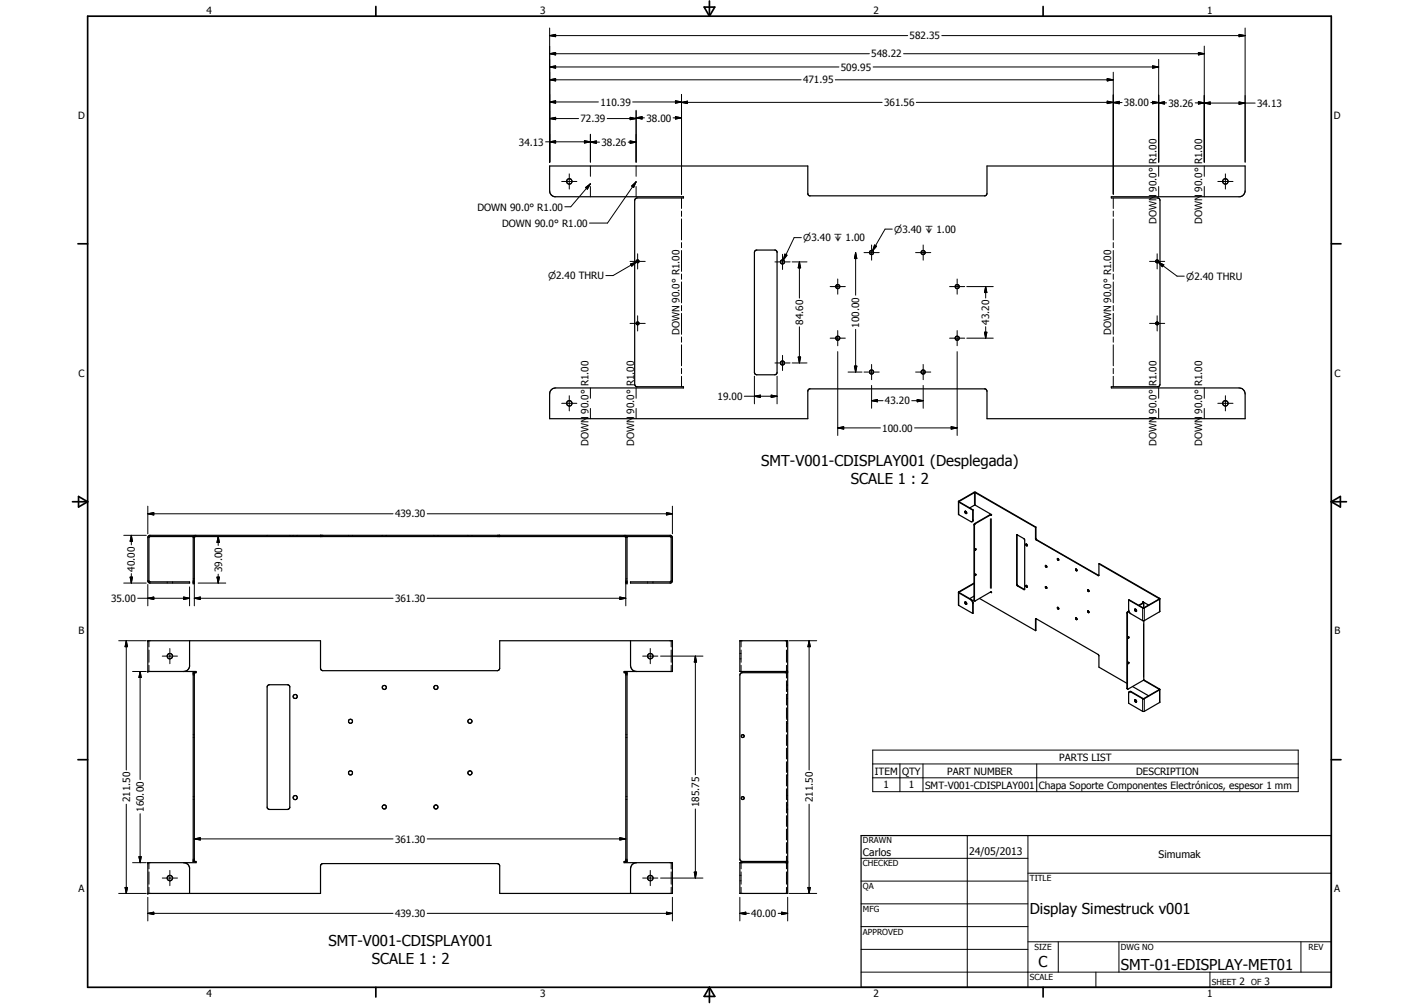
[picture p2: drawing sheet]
<svg xmlns="http://www.w3.org/2000/svg" width="594mm" height="420mm" viewBox="0 0 594 420" stroke-linecap="round" stroke-linejoin="round" font-family="sans-serif">
<g fill="none" stroke="#000" stroke-width=".51">
<path d="M230.1 69.5h108.1v11.5l.8 1h73.4l.4-.2 .4-.8v-11.5h108.1v10.4a2.58 2.58 0 0 1-2.2 2.4h-53.8v.5h19.3l.7 .3 .3 .8v77.2l-.8 .7h-19.5v.5h53.4a2.59 2.59 0 0 1 2.6 2.5v10.4h-108.1v-11.5l-.8-1h-73.4l-.6 .4-.2 .6v11.5h-108.1v-10.4a2.51 2.51 0 0 1 2.5-2.5h53.5v-.5h-19.6l-.8-.9 .1-77.3 .3-.5 .6-.3h19.4v-.5h-53.9a2.49 2.49 0 0 1-2.1-2.4zM316.2 104.9l8.4-.3 .7 .8v50.6l-.9 .8h-7.6l-.7-.3-.3-.7v-50.2zM401.3 210l5.9 3.5M403.9 214.1a.49 .49 0 0 1 .7 .2 .49 .49 0 0 1-.2 .6zM404.1 213.9l.1 .6 .5 .3M406 212.6l2.3-1.2 6.8 3.9M407 218.3l-.6-.1-5.1-2.9v-5.4l6.5-3.9h.6l25.3 14.6M407.2 213.5v4.4l-.2 .4M407.4 213.4l-5.9-3.6 6.8-3.7 25.2 14.6M407.4 213.4v4.4l-.4 .5M407.4 213.4l-.2 .1M415.1 215.3l-6.8 3.9-.3 .6v31.7"/>
<path d="M415.1 215.3l-.6 .1-6.5 3.7-.2 .4v31.7l.3 .3M62.1 224.4l.5-.4h218.1l.8 1v18l-.2 .6-.6 .4h-16.7v-.5l16.9-.2 .1-18.5-.3-.3h-218l-.3 .5 .1 18.3 16.9 .2v.5h-16.8l-.7-.8zM81 224.5l-.1 19.5h.5v-19l.3-.5M134.2 224v.5M209.2 224v.5M261.7 224.5l.3 .3v19.2h.5l-.1-19.5M408.2 230.1v.1M408.4 229.7l.2 .3-.4 .2M408.4 229.7l-.2 .4M408.4 229.8l-.2 .3M408.4 229.7v.1M425.8 223.8l2.9 1.7 .3 .5v20.6"/>
<path d="M425.8 223.8l-.1 20.9 .2 .5 2.7 1.5 .4-.1M425.8 223.8v20.7l.2 .5 2.9 1.6M425.8 223.9h.1M429.5 227.8l.5 .6M429.5 227.7v.1M429.6 227.7l.4 .7M429.6 227.7h-.1M429.7 227.7l.4 .6M430 228.4h.1M433.5 220.7v4.8l.3 .4 26 15 .2-.1M433.7 220.6v4.8l.3 .5 26 14.9M433.7 220.6l-.2 .1"/>
<path d="M437.8 236.6l-.1 .5 .3 .3 .3-.2M437.8 236.6l.5 .6M437.8 236.6l.4 .7M442.7 233.8h.4l.1 .6h-.4zM442.8 233.7l.4 .7M450.4 238.1l.5 .7a.42 .42 0 0 1-.5-.1 .42 .42 0 0 1 0-.6zM450.5 238.1l.4 .7M460.1 236l-.1 4.8M460.1 236l25.5 14.5M460.1 236l25.2 14.6M401.3 247.9l5.6 3.5 .3 .9v4.4M401.4 247.8l-.1 5.4 5.9 3.5"/>
<path d="M401.4 247.7v.1M404.1 251.9a.54 .54 0 0 0-.1 .7 .54 .54 0 0 0 .7 .2M404.1 251.9l.5 .2 .1 .7M404.1 251.9l.1 .6 .5 .3M407.8 244.2l-6.3 3.6 5.5 3.5 .4 .8-.2 4.6M407.8 244l-6.4 3.7M407.8 249.5l-1.8 1M408.3 240.7h-.1M408.3 240.6v.1M408.4 240.3l-.2 .4M408.4 240.3l-.1 .3M408.5 240.3h-.1"/>
<path d="M408.5 240.3h.1M408.6 240.3l-.2 .5-.2-.1M410.1 250.4l23.4 13.5M414.6 247.8l.5 .2-.1-.2M414.6 247.8h.3M414.6 247.8l-6.5 3.7M414.9 247.8h.1M429.6 245.1l.4 .5M429.7 245l-.1 .1M430 245.6h.1M433.5 259.1v4.8M433.6 259l-.1 .1"/>
<path d="M433.7 259l-.2 4.9M433.8 259l26 14.9 .3 .6v4.7l11.7 6.8M433.8 259h-.2M437.8 245.4l.4 .7M437.8 245.4l.4 .8M437.8 245.4l-.1 .6 .5 .2M442.7 254.3h.4l.1 .6h-.3zM442.8 254.2l.4 .6M450.5 258.6l.3 .6M450.8 259.2h.1M455.4 255.7l.4 .1v.6zM455.4 246.8l.5 .7-.5-.2z"/>
<path d="M455.5 255.7l.4 .6M455.5 246.8l.4 .7M455.5 255.7h.1M472.5 251.1l.2 4.8M472.5 251.1l6.3 3.3M472.6 255.7l-.8 .8 .1 31.7 .4 .1 6.4-3.7M472.6 255.9l-.6 .6 .1 31.8M475.3 254.9v.4l.5 .5M475.3 254.9a.51 .51 0 0 0-.2 .7 .51 .51 0 0 0 .7 .2M475.3 254.9l.5 .9M478.4 252l.2 .2-1.9 1.1M478.4 252l2.5 1.2"/>
<path d="M478.4 252l.5 .1v2.3M478.7 252.4l-1.8 1M478.8 252.3l-.1 .1M478.9 259.8v24.7M478.9 252.2l-.1 .1M485.3 250.6l-6.5 3.8M485.3 250.6h.1M485.6 250.5l-.1 5.5-6.4 3.7h-.7l-5-2.9-.7-.9M485.6 250.6l-6.6 3.9h-.5l-6-3.4M61.9 268.1h72.3v11.6l.2 .6 .8 .4h73l.8-.4 .2-.6v-11.6h72.3v12.9h-20.2v.5h1.2v79h-1.2v.5h20.2v12.9h-72.3v-11.5l-.4-.8-.6-.2h-73l-.8 .4-.2 .6v11.5h-72.3v-12.9h20.2v-.5h-1.2v-79h1.2v-.5h-20.2zM79.4 268.1v10.8a2.49 2.49 0 0 1-2.5 2.1M264 268.1v10.4a2.52 2.52 0 0 0 2.5 2.5"/>
<path d="M472.4 266.6l-.2 .4M472.4 277.2l-.2 .4M472.5 266.6h-.1M472.5 266.6h.1M472.5 277.2h-.1M472.5 277.2h.1M472.6 266.6v.3l-.4 .1M472.6 277.2l-.1 .4h-.3M81.4 281.5v79M112.2 286.8l8.4-.2 .7 .7v50.6l-.1 .5-.9 .4h-7.4l-.9-.4-.2-.7v-50.2zM262 281.5v79M329.3 281v.5"/>
<path d="M329.8 281h-20.1v-12.9h20.1v105.8h-20.1v-12.9h20.1M329.8 281.5h-19l-.7 .2-.4 .8 .1 77.5 1 .5h19M474.2 287.3l6.7 3.9M475.3 292.9l.1 .5 .4 .4M475.3 292.9a.52 .52 0 0 0-.2 .6 .52 .52 0 0 0 .7 .3M475.3 292.9l.4 .2 .1 .7M478.7 284.6l6.6 3.9-6.5 3.9-5.4-3.1-.6 .2M478.9 284.5l6.7 4-.2 5.5-6.3 3.7h-.7l-5.9-3.4v-4.2l.3-.6M478.9 284.5l-.2 .1M485.6 288.6l-6.6 3.9-6.2-3M360.5 349.7h196.9v63.5h-196.9zM76.9 361a2.49 2.49 0 0 1 2.5 2.1v10.8"/>
<path d="M266.5 361a2.51 2.51 0 0 0-2.5 2.5v10.4M329.3 360.5v.5"/>
<circle cx="238.3" cy="75.9" r="1.12"/>
<circle cx="513" cy="75.9" r="1.12"/>
<circle cx="266.9" cy="109.4" r=".6"/>
<circle cx="327.6" cy="109.6" r=".85"/>
<circle cx="350.7" cy="120" r=".86"/>
<circle cx="364.9" cy="105.7" r=".86"/>
<circle cx="386.5" cy="105.7" r=".86"/>
<circle cx="400.7" cy="119.9" r=".86"/>
<circle cx="484.4" cy="109.4" r=".6"/>
<circle cx="266.9" cy="135.3" r=".6"/>
<circle cx="484.4" cy="135.3" r=".6"/>
<circle cx="327.6" cy="151.9" r=".85"/>
<circle cx="350.7" cy="141.5" r=".85"/>
<circle cx="364.9" cy="155.7" r=".86"/>
<circle cx="386.5" cy="155.7" r=".85"/>
<circle cx="400.7" cy="141.5" r=".87"/>
<circle cx="238.3" cy="168.8" r="1.13"/>
<circle cx="513" cy="168.8" r="1.14"/>
<circle cx="429.9" cy="245.4" r=".32"/>
<circle cx="450.7" cy="259" r=".32"/>
<circle cx="71.1" cy="274.6" r="1.12"/>
<circle cx="272.3" cy="274.6" r="1.13"/>
<circle cx="123.6" cy="291.5" r=".85"/>
<circle cx="160.9" cy="287.7" r=".85"/>
<circle cx="182.5" cy="287.7" r=".87"/>
<circle cx="146.7" cy="301.8" r=".85"/>
<circle cx="196.7" cy="301.9" r=".86"/>
<circle cx="311" cy="308" r=".61"/>
<circle cx="123.6" cy="333.8" r=".86"/>
<circle cx="146.7" cy="323.4" r=".86"/>
<circle cx="160.9" cy="337.7" r=".85"/>
<circle cx="182.5" cy="337.7" r=".85"/>
<circle cx="196.7" cy="323.4" r=".86"/>
<circle cx="311" cy="334" r=".61"/>
<circle cx="71.1" cy="367.5" r="1.13"/>
<circle cx="272.3" cy="367.5" r="1.15"/>
</g>
<g fill="#000">
<circle cx="80.9" cy="244" r=".25"/>
<circle cx="81.4" cy="244" r=".25"/>
<circle cx="262" cy="244" r=".25"/>
<circle cx="262.5" cy="244" r=".25"/>
<circle cx="478.6" cy="251.9" r=".25"/>
<circle cx="61.9" cy="268.1" r=".25"/>
<circle cx="61.9" cy="281" r=".25"/>
<circle cx="262" cy="281.5" r=".25"/>
<circle cx="61.9" cy="361" r=".25"/>
<circle cx="61.9" cy="373.9" r=".25"/>
<circle cx="262" cy="360.5" r=".25"/>
</g>
<g fill="none" stroke="#000" stroke-width=".42">
<path d="M230.1 14.9l2.5-.5v1zM230.1 11.7v56.2M230.1 14.9h149.9M394.3 14.9h127M504.2 19.3v48.6M518.7 14.4l2.6 .5-2.6 .5zM521.3 11.7v56.2M230.1 33.4l2.5-.5v1zM230.1 28l2.5-.4v.9zM230.1 22.5l2.5-.5v1zM230.1 33.4h105.3M230.1 28h121.1"/>
<path d="M230.1 22.5h133.9M285.3 39.5v41.8M349.7 33.4h116.4M365.5 28h119.6M378.3 22.5h125.9M463.5 32.9l2.6 .5-2.6 .5zM466.1 30.2v51.1M482.5 27.6l2.6 .4-2.6 .5zM485.1 24.8v43.1M501.7 22l2.5 .5-2.5 .5zM228.4 59.4h18.8M230.1 59.4l2.5-.5v1z"/>
<path d="M230.1 49.6l2.5-.5v1zM230.1 42.7l2.5-.5v1zM230.1 49.6h12.1M230.1 42.7h20.4M244.7 58.9l2.5 .5-2.5 .5zM247.2 59.5l2.5-.5v1zM247.2 56.2v11.7M247.2 59.5h3.8M254.2 49.6h12.1M263 59.5h3.3M263.8 49.1l2.5 .5-2.5 .5zM263.8 59l2.5 .5-2.5 .5z"/>
<path d="M264.9 42.7h20.4M266.3 49.3l2.5-.5v1zM266.3 46.1v21.8M266.3 49.3h3.5M281.8 49.3h3.5M282.8 42.2l2.5 .5-2.5 .5zM282.8 48.8l2.5 .5-2.5 .5zM285.3 42.8l2.5-.5v1zM285.3 42.8h84M383.6 42.8h82.5M463.5 42.3l2.6 .5-2.6 .5zM466.1 42.9l2.5-.5v1z"/>
<path d="M466.1 42.9h3.7M481.8 42.9h3.3M482.5 42.4l2.6 .5-2.6 .5zM485.1 43.1l2.4-.6v1.1zM485.1 43.1h3.3M500.4 43.1h3.8M501.7 42.5l2.5 .6-2.5 .5zM504.2 43.1l2.5-.4v.9zM504.2 43.1h21.3M518.7 42.7l2.6 .4-2.6 .5zM235.2 75.9h6.3M238.3 72.8v6.3"/>
<path d="M245.1 78.5l2.1-1.6-1.3 2.3zM247.2 69.5v4.3M247.2 78.1v4.2M247.2 76.9l-8.2 9.6h-2.5M264.4 77.9l1.9-1.8-1 2.3zM266.3 69.5v4.3M266.3 78.1v4.2M266.3 76.1l-12 17.2h-7.5M485.1 69.5v4.3M485.1 78.1v4.2M504.2 69.5v4.3M504.2 78.1v4.2"/>
<path d="M509.9 75.9h6.3M513 72.8v6.3M285.3 82.8v4.4M285.3 88.3v2.3M285.3 91.6v8.8M335.5 99.4h-3l-4.6 9.4M373.5 95.9h-3l-5.2 9M466.1 82.8v4.4M466.1 88.3v2.3M466.1 91.6v8.8M263.8 109.4h6.3M264 110.5l2.4-.8-1.9 1.7z"/>
<path d="M266.4 109.7l-9.7 5.6h-3M266.9 106.2v6.4M285.3 101.5v2.2M285.3 104.8v8.8M285.3 114.7v2.2M285.3 118v8.7M324.4 109.6h6.4M327.6 106.4v6.4M328.6 106.3l.9 .5-1.6 2zM331.6 109.6h6.3M334.7 109.6l.5 2.5h-1zM334.7 109.6v15.2"/>
<path d="M347.5 119.9h6.4M350.7 116.8v6.3M358.2 105.7l.5 2.5h-1zM358.2 105.7v17.8M361.7 105.7h6.4M364.9 102.5v6.4M366.1 102.5l.9 .5-1.7 1.9zM383.3 105.7h6.4M386.5 102.5v6.4M397.5 119.9h6.4M400.7 116.8v6.3M404.7 119.9h11.1"/>
<path d="M412.7 119.9l.5 2.5h-1zM412.7 119.9v4.8M466.1 101.5v2.2M466.1 104.8v8.8M466.1 114.7v2.2M466.1 118v8.7M481.3 109.4h6.3M484.5 106.2v6.4M484.9 109.7l2.3 1.1-.6 .8zM484.9 109.7l7.9 5.9h3M263.8 135.3h6.3M266.9 132.2v6.3"/>
<path d="M285.3 127.8v2.2M285.3 131.1v8.8M334.7 136.8v15.1M350.7 138.3v6.4M358.2 137.8v17.9M400.7 138.3v6.4M412.2 139h1l-.5 2.5zM412.7 136.7v4.8M466.1 127.8v2.2M466.1 131.1v8.8M481.3 135.3h6.3M484.5 132.2v6.3"/>
<path d="M285.3 141v2.2M285.3 144.3v8.8M285.3 154.2v2.2M285.3 157.5v4.3M315.8 157.4v11.6M324.4 151.9h6.4M325.3 157.4v11.6M327.6 148.7v6.4M331.6 151.9h6.3M334.2 149.4h1l-.5 2.5zM347.5 141.5h6.4M350.7 147.2v35"/>
<path d="M355 155.7h5.9M357.7 153.2h1l-.5 2.5zM361.7 155.7h6.4M364.9 152.5v6.4M383.3 155.7h6.4M386.5 152.5v6.4M397.5 141.5h6.4M400.7 147.2v35M404.7 141.5h11.1M466.1 141v2.2M466.1 144.3v8.8M466.1 154.2v2.2"/>
<path d="M466.1 157.5v4.3M235.2 168.8h6.3M238.3 165.6v6.4M247.2 162.3v4.4M247.2 170.9v4.3M266.3 162.3v4.4M266.3 170.9v4.3M311.6 165.8h13.7M315.8 165.8l2.5-.4v.9zM322.9 165.4l2.4 .4-2.4 .5zM350.7 179.1l2.5-.5v1zM350.7 179.1h17.9"/>
<path d="M364.9 167.7l2.5-.5v.9zM364.9 161.3v9.6M364.9 167.7h4.8M381.7 167.7h4.8M382.9 179.1h17.8M384 167.2l2.5 .5-2.5 .4zM386.5 161.3v9.6M398.2 178.6l2.5 .5-2.5 .5zM485.1 162.3v4.4M485.1 170.9v4.3M504.2 162.3v4.4M504.2 170.9v4.3"/>
<path d="M509.9 168.8h6.3M513 165.6v6.4M61.9 215l2.5-.5v1zM61.9 211.8v11.6M61.9 215h102.6M178.9 215h102.6M279 214.5l2.5 .5-2.5 .5zM281.5 211.8v11.6M401.4 210.4v4.7M401.4 209.7v.4M407.4 217.6l-.2 .1M407.8 206l.2 .2"/>
<path d="M407.8 219.7l.2 .1M408 206.4v4.8M408.1 219.1l.2 .1M408.3 206.4v4.8M408.5 206l-.2 .2M414.5 215.4l.1 .1M414.6 217.1v29.1M415 217.1v29.1M415.1 215.4l-.1 .1M51.8 224h9.4M55 224l.4 2.5h-.9zM55 224v4"/>
<path d="M81.2 224.2l-.2 .3M81.9 224l-.4 .1M82.1 224v.2M82.1 224.3v.2M91.3 224.5l.6 2.5h-1.1zM91.3 224.5v3.8M111.8 224v.2M111.8 224.3v.2M121.3 224v.2M121.3 224.3v.2M122.7 224v.2M122.7 224.3v.2"/>
<path d="M124.5 224v.2M124.5 224.3v.2M145.9 224v.2M145.9 224.3v.2M147.6 224v.2M147.6 224.3v.2M160.1 224v.2M160.1 224.3v.2M161.7 224v.2M161.7 224.3v.2M181.6 224v.2M181.6 224.3v.2"/>
<path d="M183.3 224v.2M183.3 224.3v.2M195.9 224v.2M195.9 224.3v.2M197.6 224v.2M197.6 224.3v.2M261.3 224v.2M261.3 224.3v.2M261.5 224l.3 .1M262.2 224.2l.2 .3M425.8 223.9l-.1 .2M433.7 225.3l-.2 .1"/>
<path d="M434 225.9l-.1 .1M51.8 244h9.4M54.5 241.5h.9l-.4 2.5zM55 240v4M57.7 250.4h21.7M61.9 250.4l2.5-.5v1zM61.9 244.6v8.9M70 243.5v.2M70 243.8v.2M72.3 243.5v.2M72.3 243.8v.2M76.9 249.9l2.5 .5-2.5 .5z"/>
<path d="M79.4 245.6v7.9M80.9 243.4h.1M80.9 242.2h.1M81.2 243.4h.2M81.2 242.2h.2M81.4 250.4l2.5-.5v1zM81.4 250.4h83.1M81.4 244.6v8.9M83 244h11.5M90.8 241.5h1.1l-.6 2.5zM91.3 240.3v3.7M178.9 250.4h83.1"/>
<path d="M259.5 249.9l2.5 .5-2.5 .5zM262 243.4h.2M262 242.2h.2M262 244.6v8.9M262.3 243.4h.2M262.3 242.2h.2M271.1 243.5v.2M271.1 243.8v.2M273.4 243.5v.2M273.4 243.8v.2M401.4 248.3v4.8M401.4 247.7v.4"/>
<path d="M406.5 250.9l-.1 .1M407.4 252.4l-.2 .1M407.8 251.1l.2 .1M425.8 244.5l-.1 .1M426.2 245.1l-.2 .1M428.8 246.6l-.2 .1M433.7 259.1l-.2 .1M459.9 240.7l-.2 .1M471.8 256.5l.2 .2M472.2 255.9l.1 .1M478.4 254.7v4.8M478.5 252.1l.2 .3"/>
<path d="M478.5 254.3l-.1 .1M478.7 252l-.2 .1M478.7 252.5v1.8M478.9 254.3l.1 .1M479.1 254.7v4.8M485.4 250.4v.4M485.4 251v4.8M49.7 268.1h11.5M52.9 268.1l.5 2.5h-1zM52.9 268.1v54.1M62.4 268.1v2.6M62.4 272v5.2"/>
<path d="M62.4 278.4v2.6M67.9 274.6h6.4M71.1 271.4v6.3M269.1 274.6h6.3M272.2 271.4v6.3M276.6 274.6h17.7M281 268.1v2.6M281 272v5.2M281 278.4v2.6M291.1 274.6l.5 2.5h-.9zM291.1 274.6v49.6M309.7 275.7h.2"/>
<path d="M309.7 273.5h.2M310.1 275.7h.2M310.1 273.5h.2M310.3 268.1v2.6M310.3 272v5.2M310.3 278.4v2.6M329.3 268.1v2.6M329.3 272v5.2M329.3 278.4v2.6M330.4 268.1h11.5M338.7 268.1l.6 2.5h-1.1zM338.7 268.1v54.1"/>
<path d="M478.7 261v22.4M55.5 281h5.7M58.7 281l.4 2.5h-.9zM58.7 281v45.3M329.3 280.7h.1M329.3 281.5v2.3M329.3 284.9v4.5M329.3 290.6v4.5M329.3 296.2v4.5M329.3 286.6h.1M329.3 288.5h.1M329.3 286.9h.1"/>
<path d="M329.3 292.3h.1M329.3 290.6h.1M329.6 280.7h.2M329.6 286.6h.2M329.6 288.5h.2M329.6 286.9h.2M329.6 292.3h.2M329.6 290.6h.2M471.8 288l.2 .1M473.6 289.5l-.2 .1M478.4 292.7v4.7M478.5 292.3l-.1 .1"/>
<path d="M478.9 292.3l.1 .1M479.1 292.7v4.7M485.4 288.3v.4M485.4 289v4.8M80.9 308.7h.1M80.9 307.5h.1M81.2 308.7h.2M81.2 307.5h.2M262 308.7h.2M262 307.5h.2M262.3 308.7h.2M262.3 307.5h.2"/>
<path d="M329.3 301.8v4.6M329.3 307.5v4.5M329.3 313.1v4.5M329.3 318.8v4.5M329.3 302.7h.1M329.3 301h.1M329.6 302.7h.2M329.6 301h.2M365.4 313.9h178.1v17.4h-178.1zM365.4 319.7h178.1M376.8 319.7v11.6M386.4 319.7v11.6"/>
<path d="M434 319.7v11.6M52.9 336.5v37.4M80.9 334.6h.1M80.9 333.4h.1M81.2 334.6h.2M81.2 333.4h.2M262 334.6h.2M262 333.4h.2M262.3 334.6h.2M262.3 333.4h.2M291.1 338.5v29M329.3 334.6h.1"/>
<path d="M329.3 324.4v4.5M329.3 330.1v4.5M329.3 335.7v4.5M329.3 338.8h.1M329.3 332.9h.1M329.3 338.5h.1M329.3 336.8h.1M329.3 324.3h.1M329.3 322.6h.1M329.6 334.6h.2M329.6 338.8h.2M329.6 332.9h.2"/>
<path d="M329.6 338.5h.2M329.6 336.8h.2M329.6 324.3h.2M329.6 322.6h.2M338.7 336.5v37.4M365.4 325.5h178.1M58.2 358.5h.9l-.4 2.5zM58.7 340.5v20.5M81.4 351.1l2.5-.5v.9zM81.4 351.1h83.1M178.9 351.1h83.1M259.5 350.6l2.5 .5-2.5 .4z"/>
<path d="M329.3 341.3v4.6M329.3 347v4.5M329.3 352.6v4.5M329.3 358.3v2.2M360.5 359.2h69.9M405 349.7v63.5M430.4 349.7v63.5M49.7 373.9h11.5M52.4 371.4h1l-.5 2.5zM55.5 361h5.7M61.9 375.5v9.9M62.4 361v2.6"/>
<path d="M62.4 364.9v5.1M62.4 371.3v2.6M67.9 367.5h6.4M71.1 364.3v6.3M269.1 367.5h6.3M272.2 364.3v6.3M276.6 367.5h17.7M281 361v2.6M281 364.9v5.1M281 371.3v2.6M281.5 375.5v9.9M290.7 365h.9l-.5 2.5z"/>
<path d="M309.7 368.6h.2M309.7 366.3h.2M309.7 375.5v9.9M310.1 368.6h.2M310.1 366.3h.2M310.3 361v2.6M310.3 364.9v5.1M310.3 371.3v2.6M329.3 361.4h.1M329.3 361v2.6M329.3 364.9v5.1M329.3 371.3v2.6"/>
<path d="M329.6 361.4h.2M329.8 375.5v9.9M330.4 373.9h11.5M338.2 371.4h1.1l-.6 2.5zM360.5 368.7h69.9M360.5 378.2h69.9M430.4 365.4h127M61.9 382.2l2.5-.5v1zM61.9 382.2h102.6M178.9 382.2h102.6M279 381.7l2.5 .5-2.5 .5zM309.7 382.2l2.5-.5v1z"/>
<path d="M309.7 382.2h4M325.8 382.2h4M327.2 381.7l2.6 .5-2.6 .5zM360.5 387.8h69.9M360.5 397.3h69.9M430.4 394.1h127M443.1 394.1v12.7M468.5 394.1v12.7M544.7 394.1v12.7M360.5 406.8h196.9M458.8 406.8v6.4M506.6 406.8v6.4"/>
</g>
<g fill="none" stroke="#000" stroke-width=".71">
<path d="M36.7 6.8h520.7v406.4h-520.7zM157.3 2.7v4.1M294.8 3h4.4l-2.2 3.8zM297 .4v6.4M436.7 2.7v4.1M32.6 102h4.1M557.4 102h4M30.3 210h6.4M32.9 207.8l3.8 2.2-3.8 2.2zM557.4 210h6.3M557.4 210l3.8-2.2v4.4zM32.6 317.9h4.1"/>
<path d="M557.4 317.9h4M157.3 413.2v4M297 413.2v6.3M297 413.2l2.2 3.8h-4.4zM436.7 413.2v4"/>
</g>
<g fill="#000">
<path d="M230.1 14.9l2.5-.5v1zM518.7 14.4l2.6 .5-2.6 .5zM230.1 33.4l2.5-.5v1zM230.1 28l2.5-.4v.9zM230.1 22.5l2.5-.5v1zM463.5 32.9l2.6 .5-2.6 .5zM482.5 27.6l2.6 .4-2.6 .5zM501.7 22l2.5 .5-2.5 .5zM230.1 59.4l2.5-.5v1zM230.1 49.6l2.5-.5v1zM230.1 42.7l2.5-.5v1zM244.7 58.9l2.5 .5-2.5 .5z"/>
<path d="M247.2 59.5l2.5-.5v1zM263.8 49.1l2.5 .5-2.5 .5zM263.8 59l2.5 .5-2.5 .5zM266.3 49.3l2.5-.5v1zM282.8 42.2l2.5 .5-2.5 .5zM282.8 48.8l2.5 .5-2.5 .5zM285.3 42.8l2.5-.5v1zM463.5 42.3l2.6 .5-2.6 .5zM466.1 42.9l2.5-.5v1zM482.5 42.4l2.6 .5-2.6 .5zM485.1 43.1l2.4-.6v1.1zM501.7 42.5l2.5 .6-2.5 .5z"/>
<path d="M504.2 43.1l2.5-.4v.9zM518.7 42.7l2.6 .4-2.6 .5zM245.1 78.5l2.1-1.6-1.3 2.3zM264.4 77.9l1.9-1.8-1 2.3zM264 110.5l2.4-.8-1.9 1.7zM328.6 106.3l.9 .5-1.6 2zM334.7 109.6l.5 2.5h-1zM358.2 105.7l.5 2.5h-1zM366.1 102.5l.9 .5-1.7 1.9zM484.9 109.7l2.3 1.1-.6 .8zM412.2 139h1l-.5 2.5zM412.7 119.9l.5 2.5h-1z"/>
<path d="M334.2 149.4h1l-.5 2.5zM357.7 153.2h1l-.5 2.5zM315.8 165.8l2.5-.4v.9zM322.9 165.4l2.4 .4-2.4 .5zM350.7 179.1l2.5-.5v1zM364.9 167.7l2.5-.5v.9zM384 167.2l2.5 .5-2.5 .4zM398.2 178.6l2.5 .5-2.5 .5zM61.9 215l2.5-.5v1zM279 214.5l2.5 .5-2.5 .5zM55 224l.4 2.5h-.9zM91.3 224.5l.6 2.5h-1.1z"/>
<path d="M54.5 241.5h.9l-.4 2.5zM61.9 250.4l2.5-.5v1zM76.9 249.9l2.5 .5-2.5 .5zM81.4 250.4l2.5-.5v1zM90.8 241.5h1.1l-.6 2.5zM259.5 249.9l2.5 .5-2.5 .5zM52.9 268.1l.5 2.5h-1zM291.1 274.6l.5 2.5h-.9zM338.7 268.1l.6 2.5h-1.1zM58.7 281l.4 2.5h-.9zM58.2 358.5h.9l-.4 2.5zM81.4 351.1l2.5-.5v.9z"/>
<path d="M259.5 350.6l2.5 .5-2.5 .4zM52.4 371.4h1l-.5 2.5zM290.7 365h.9l-.5 2.5zM338.2 371.4h1.1l-.6 2.5zM61.9 382.2l2.5-.5v1zM279 381.7l2.5 .5-2.5 .5zM309.7 382.2l2.5-.5v1zM327.2 381.7l2.6 .5-2.6 .5z"/>
</g>
<g font-size="6.3">
<text x="318.7" y="194.9">SMT-V001-CDISPLAY001 (Desplegada)</text>
<text x="356.2" y="202.4">SCALE 1 : 2</text>
<text x="431.1" y="382.6">Display Simestruck v001</text>
<text x="137.6" y="395.8">SMT-V001-CDISPLAY001</text>
<text x="155.6" y="403.4">SCALE 1 : 2</text>
<text x="434.8" y="404.7">C</text>
<text x="469.2" y="406">SMT-01-EDISPLAY-MET01</text>
</g>
<g font-size="4.4">
<text x="361.3" y="358.4">Carlos</text>
<text x="405.7" y="357.7">24/05/2013</text>
<text x="485" y="359.2">Simumak</text>
</g>
<g font-size="4.2">
<text x="86.4" y="5.8">4</text>
<text x="226.1" y="5.8">3</text>
<text x="365.7" y="5.8">2</text>
<text x="505.4" y="5.8">1</text>
<text x="380.8" y="16.4">582.35</text>
<text x="352" y="29.6">509.95</text>
<text x="364.8" y="24">548.22</text>
<text x="336.2" y="34.9">471.95</text>
<text x="251.4" y="44.2">110.39</text>
<text x="370.1" y="44.4">361.56</text>
<text x="470.6" y="44.5">38.00</text>
<text x="489.2" y="44.6">38.26</text>
<text x="526.3" y="44.7">34.13</text>
<text x="32.8" y="49.6">D</text>
<text x="243" y="51.1">72.39</text>
<text x="270.6" y="50.9">38.00</text>
<text x="558.5" y="49.6">D</text>
<text x="217.2" y="60.9">34.13</text>
<text x="251.8" y="61">38.26</text>
<text x="484.2" y="68.7" transform="rotate(-90 484.2 68.7)">R1.00</text>
<text x="503.3" y="68.7" transform="rotate(-90 503.3 68.7)">R1.00</text>
<text x="484.2" y="80.2" transform="rotate(-90 484.2 80.2)">90.0°</text>
<text x="503.3" y="80.2" transform="rotate(-90 503.3 80.2)">90.0°</text>
<text x="199.8" y="88.1">DOWN 90.0° R1.00</text>
<text x="210.2" y="94.9">DOWN 90.0° R1.00</text>
<text x="484.2" y="93.9" transform="rotate(-90 484.2 93.9)">DOWN</text>
<text x="503.3" y="93.9" transform="rotate(-90 503.3 93.9)">DOWN</text>
<text x="336.2" y="136" transform="rotate(-90 336.2 136)">84.60</text>
<text x="359.7" y="137.1" transform="rotate(-90 359.7 137.1)">100.00</text>
<text x="414.2" y="136" transform="rotate(-90 414.2 136)">43.20</text>
<text x="284.5" y="140.3" transform="rotate(-90 284.5 140.3)">DOWN 90.0° R1.00</text>
<text x="465.2" y="140.3" transform="rotate(-90 465.2 140.3)">DOWN 90.0° R1.00</text>
<text x="32.9" y="157.6">C</text>
<text x="246.3" y="161.6" transform="rotate(-90 246.3 161.6)">R1.00</text>
<text x="265.5" y="161.6" transform="rotate(-90 265.5 161.6)">R1.00</text>
<text x="484.2" y="161.6" transform="rotate(-90 484.2 161.6)">R1.00</text>
<text x="503.3" y="161.6" transform="rotate(-90 503.3 161.6)">R1.00</text>
<text x="558.7" y="157.6">C</text>
<text x="300.4" y="167.4">19.00</text>
<text x="246.3" y="173.1" transform="rotate(-90 246.3 173.1)">90.0°</text>
<text x="265.5" y="173.1" transform="rotate(-90 265.5 173.1)">90.0°</text>
<text x="370.5" y="169.2">43.20</text>
<text x="484.2" y="173.1" transform="rotate(-90 484.2 173.1)">90.0°</text>
<text x="503.3" y="173.1" transform="rotate(-90 503.3 173.1)">90.0°</text>
<text x="369.4" y="180.6">100.00</text>
<text x="246.3" y="186.7" transform="rotate(-90 246.3 186.7)">DOWN</text>
<text x="265.5" y="186.7" transform="rotate(-90 265.5 186.7)">DOWN</text>
<text x="484.2" y="186.7" transform="rotate(-90 484.2 186.7)">DOWN</text>
<text x="503.3" y="186.7" transform="rotate(-90 503.3 186.7)">DOWN</text>
<text x="165.4" y="216.5">439.30</text>
<text x="56.5" y="239.2" transform="rotate(-90 56.5 239.2)">40.00</text>
<text x="93" y="239.5" transform="rotate(-90 93 239.5)">39.00</text>
<text x="46.5" y="251.9">35.00</text>
<text x="165.4" y="251.9">361.30</text>
<text x="32.9" y="265.5">B</text>
<text x="558.7" y="265.5">B</text>
<text x="443.5" y="318.3">PARTS LIST</text>
<text x="366.3" y="324.1">ITEM</text>
<text x="369.9" y="329.9">1</text>
<text x="377.6" y="324.1">QTY</text>
<text x="380.4" y="329.9">1</text>
<text x="387.3" y="330">SMT-V001-CDISPLAY001</text>
<text x="396.5" y="324.1">PART NUMBER</text>
<text x="475.6" y="324.1">DESCRIPTION</text>
<text x="54.4" y="335.7" transform="rotate(-90 54.4 335.7)">211.50</text>
<text x="340.3" y="335.7" transform="rotate(-90 340.3 335.7)">211.50</text>
<text x="434.9" y="330.1">Chapa Soporte Componentes Electrónicos, espesor 1 mm</text>
<text x="60.2" y="339.8" transform="rotate(-90 60.2 339.8)">160.00</text>
<text x="292.7" y="337.7" transform="rotate(-90 292.7 337.7)">185.75</text>
<text x="165.4" y="352.6">361.30</text>
<text x="32.9" y="373.4">A</text>
<text x="558.6" y="373.4">A</text>
<text x="165.4" y="383.8">439.30</text>
<text x="314.5" y="383.8">40.00</text>
<text x="518.9" y="412.3">2</text>
<text x="529.4" y="412.3">3</text>
<text x="86.4" y="417.2">4</text>
<text x="226.1" y="417.2">3</text>
<text x="365.7" y="417.2">2</text>
<text x="505.4" y="417.2">1</text>
</g>
<g font-size="4">
<text x="336.3" y="101">n3.40 x 1.00</text>
<text x="374.3" y="97.5">n3.40 x 1.00</text>
<text x="229.4" y="116.9">n2.40 THRU</text>
<text x="496.6" y="117.1">n2.40 THRU</text>
</g>
<g font-size="3.5">
<text x="361.3" y="353">DRAWN</text>
<text x="361.3" y="362.5">CHECKED</text>
<text x="431.1" y="368.7">TITLE</text>
<text x="361.3" y="372.1">QA</text>
<text x="361.3" y="381.6">MFG</text>
<text x="361.3" y="391.1">APPROVED</text>
<text x="433.1" y="397.5">SIZE</text>
<text x="469.2" y="397.5">DWG NO</text>
<text x="547.9" y="397.4">REV</text>
<text x="431.1" y="410.2">SCALE</text>
<text x="507.3" y="412.3">SHEET</text>
<text x="523.8" y="412.3">OF</text>
</g>
</svg>
